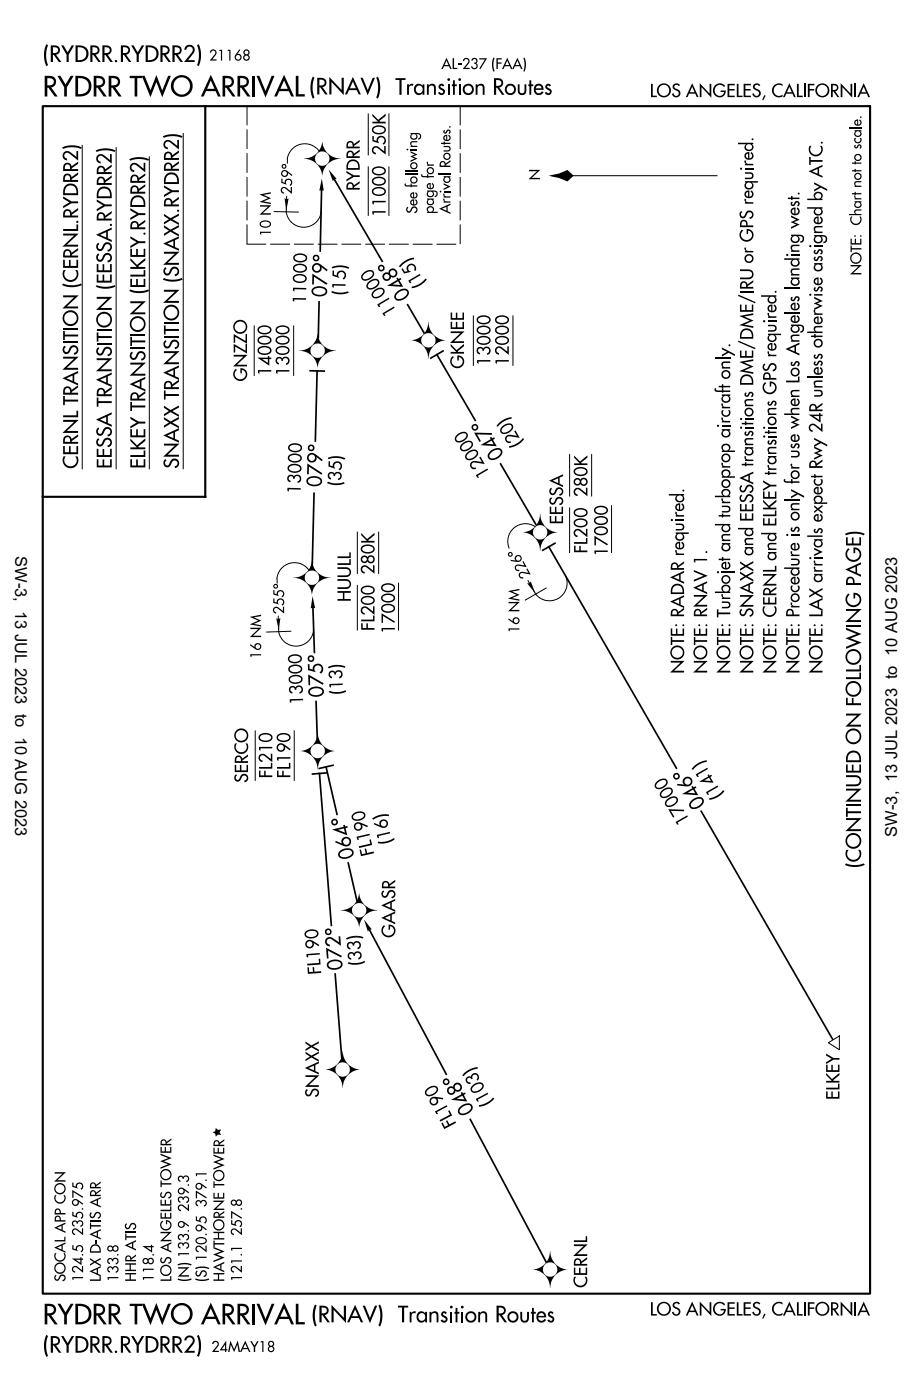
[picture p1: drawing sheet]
<svg xmlns="http://www.w3.org/2000/svg" width="137mm" height="210mm" viewBox="0 0 137 210" stroke-linecap="round" stroke-linejoin="round" font-family="sans-serif">
<g fill="#000">
<path d="M42.6 29.7l.3 .1 .3-.1-.3 1.9zM48.2 26.7l.3 1.8h-.7zM49.2 25.4l1.2 1.4-.6 .3zM41.3 92.5l.4 .2 .3-.2-.3 1.9zM46.8 89.2l.4 1.8-.7 .1zM78.9 87.3h.3l.2-.3 .7 1.8zM54.5 137.6l1.1 1.5-.3 .1-.3 .2z"/>
<path d="M6.9 6.6l.3 .2a3.9 3.9 0 0 0 0 2.9l-.3 .2a3.9 3.9 0 0 1 0-3.3z" fill-rule="evenodd"/>
<path d="M29.5 6.8l.2-.2a3.9 3.9 0 0 1 0 3.3l-.2-.2a3.9 3.9 0 0 0 0-2.9z" fill-rule="evenodd"/>
<path d="M31.6 11.2l-1.5 3.2h.4l.3-.8h1.5l.3 .8h.4zM31.6 12l.5 1.3h-1.1z" fill-rule="evenodd"/>
<path d="M42.5 11.2l-1.5 3.2h.4l.4-.8h1.4l.4 .8h.4zM42.5 12l.6 1.3h-1.1z" fill-rule="evenodd"/>
<path d="M49.3 11.5l1.8 2v-1.9h.4v2.6l-1.9-1.9v1.8h-.3z" fill-rule="evenodd"/>
<path d="M52.8 11.5l-1.2 2.6h.4l.2-.6h1.2l.3 .6h.3zM52.8 12.2l.5 1h-.9z" fill-rule="evenodd"/>
<path d="M56.3 11.6l.3-.1a3.9 3.9 0 0 1 0 3.3l-.3-.2a3.9 3.9 0 0 0 0-3z" fill-rule="evenodd"/>
<path d="M61.4 19.9v.2h.2a.5 .5 0 0 0 0 .7 .5 .5 0 0 0 .7 0 .5 .5 0 0 0 0-.7h.2a.32 .32 0 0 1 .4 .3 .32 .32 0 0 1-.3 .3v.2a.5 .5 0 0 0 .4-.6 .5 .5 0 0 0-.6-.4zM61.6 20.4a.36 .36 0 0 1 .7 0 .36 .36 0 0 1-.7 0z" fill-rule="evenodd"/>
<path d="M66.8 8.6l-.7 1.7h.2l.2-.4h.7l.2 .4h.2zM66.8 9.1l.3 .6h-.6z" fill-rule="evenodd"/>
<path d="M67.7 8.7h.3v1.5h.5v.1h-.8z" fill-rule="evenodd"/>
<path d="M68.6 9.6h.4v.1h-.4z" fill-rule="evenodd"/>
<path d="M69.4 8.8a.51 .51 0 0 1 .7 0 .51 .51 0 0 1 .1 .7l-.6 .7h.7v.1h-1l.7-.8a.33 .33 0 0 0 0-.6 .33 .33 0 0 0-.5 .2h-.2z" fill-rule="evenodd"/>
<path d="M70.7 8.8a.46 .46 0 0 1 .7 0 .46 .46 0 0 1-.1 .7 .5 .5 0 0 1 0 .8 .5 .5 0 0 1-.8-.4h.2a.32 .32 0 0 0 .4 .3 .32 .32 0 0 0 .2-.4 .32 .32 0 0 0-.3-.2v-.2a.28 .28 0 0 0 .3-.3 .28 .28 0 0 0-.2-.3 .28 .28 0 0 0-.4 .3h-.2z" fill-rule="evenodd"/>
<path d="M71.7 8.7h1.2l-1 1.7-.2-.1 .9-1.4h-.9z" fill-rule="evenodd"/>
<path d="M73.9 8.6l.1 .1a2.54 2.54 0 0 0 0 1.9l-.1 .1a2.57 2.57 0 0 1 0-2.1z" fill-rule="evenodd"/>
<path d="M74.3 8.7h.8v.2h-.6v.4h.6v.2h-.6v.8h-.2z" fill-rule="evenodd"/>
<path d="M75.9 8.6l-.8 1.7h.3l.1-.4h.8l.2 .4h.2zM75.9 9.1l.3 .6h-.6z" fill-rule="evenodd"/>
<path d="M77.4 8.6l-.7 1.7h.2l.2-.4h.7l.2 .4h.2zM77.4 9.1l.3 .6h-.5z" fill-rule="evenodd"/>
<path d="M78.3 8.7l.2-.1a2.6 2.6 0 0 1 0 2.1l-.2-.1a2.54 2.54 0 0 0 0-1.9z" fill-rule="evenodd"/>
<path d="M103.6 12.4l-1 2.1h.3l.2-.5h1l.2 .5h.3zM103.6 13l.4 .8h-.8z" fill-rule="evenodd"/>
<path d="M104.7 12.5l1.5 1.5v-1.5h.3v2.1l-1.5-1.6v1.5h-.3z" fill-rule="evenodd"/>
<path d="M118.1 12.4l-.9 2.1h.3l.2-.5h.9l.2 .5h.3zM118.1 13l.4 .8h-.7z" fill-rule="evenodd"/>
<path d="M125.8 12.5l1.5 1.5v-1.5h.3v2.1l-1.5-1.6v1.5h-.3z" fill-rule="evenodd"/>
<path d="M127.1 19h1.8v.2h-1.8z" fill-rule="evenodd"/>
<path d="M129.3 12.4l-1 2.1h.3l.2-.5h.9l.3 .5h.2zM129.3 13l.3 .8h-.7z" fill-rule="evenodd"/>
<path d="M9.3 22.1a3.6 3.6 0 0 1 3 0l-.2 .2a3.5 3.5 0 0 0-2.6 0z" fill-rule="evenodd"/>
<path d="M9.5 35h2.3l-1.8 1.6h1.7v.3h-2.4l1.8-1.6h-1.6z" fill-rule="evenodd"/>
<path d="M14.3 22.5a3.6 3.6 0 0 1 3 0l-.2 .3a3.5 3.5 0 0 0-2.6 0z" fill-rule="evenodd"/>
<path d="M14.4 35.1l2.3 1.1v-.3l-.6-.2v-1.1l.6-.2v-.3zM15 35.1l.9-.4v.8z" fill-rule="evenodd"/>
<path d="M19.3 23.8a3.5 3.5 0 0 1 3 0l-.1 .3a3.5 3.5 0 0 0-2.7 0z" fill-rule="evenodd"/>
<path d="M24.4 20.4a3.5 3.5 0 0 1 3 0l-.2 .2a3.5 3.5 0 0 0-2.7 0z" fill-rule="evenodd"/>
<path d="M24.4 36.5l2.4 1v-.3l-.6-.2v-1.1l.6-.2v-.3zM25 36.5l.9-.4v.8z" fill-rule="evenodd"/>
<path d="M24.5 37.7h2.4l-1.8 1.6h1.7v.3h-2.4l1.8-1.6h-1.7z" fill-rule="evenodd"/>
<path d="M38.9 30.7h1.7l-1.3 1.2h1.2v.2h-1.7l1.3-1.2h-1.2z" fill-rule="evenodd"/>
<path d="M38.8 29.1l1.7-.3v.2l-1.1 .2 1.2 .5-1.1 .5 1 .1v.3l-1.7-.4 1.3-.5z" fill-rule="evenodd"/>
<path d="M45.5 23.7a2.73 2.73 0 0 0 2.7-2.7 2.91 2.91 0 0 0 .9 2 1.1 1.1 0 0 0-1.5-.1 1.1 1.1 0 0 0-.3 1.5l.1 .2a2.93 2.93 0 0 0-1.9-.9z" fill-rule="evenodd"/>
<path d="M49 22.9a3.3 3.3 0 0 0 2 .9 2.7 2.7 0 0 0-2.8 2.7 3.4 3.4 0 0 0-.7-2 1.11 1.11 0 0 0 1.5 0 1.11 1.11 0 0 0 0-1.6z" fill-rule="evenodd"/>
<path d="M60.6 27.5h.2a.18 .18 0 0 0 0 .2 .18 .18 0 0 0 .2 0h.4v-.2h.2v.2h.9v.2h-.9v.1l-.7-.1a.31 .31 0 0 1-.3-.1 .31 .31 0 0 1 0-.3z" fill-rule="evenodd"/>
<path d="M60.6 26h1.9v.2h-1.9z" fill-rule="evenodd"/>
<path d="M60.6 25.5h1.9v.2h-1.9z" fill-rule="evenodd"/>
<path d="M63.1 26.1h.1a.18 .18 0 0 0 .1 .2 .18 .18 0 0 0 .2 .1h.4v-.3h.2v.3h.8v.1h-.8v.1l-.7-.1a.31 .31 0 0 1-.3-.1 .31 .31 0 0 1 0-.3z" fill-rule="evenodd"/>
<path d="M63.9 24.2l.2 .1a.26 .26 0 0 0 0 .3 .26 .26 0 0 0 .3 0h.5v.2h-1v-.2h.2l-.2-.2z" fill-rule="evenodd"/>
<path d="M65.6 25.9h1.8v.2h-1.8z" fill-rule="evenodd"/>
<path d="M79.2 25.4h1.7l-1.3 1.2h1.2v.2h-1.7l1.3-1.2h-1.2z" fill-rule="evenodd"/>
<path d="M82.1 26.3l1.6-.3 1.2-.6 1 .9-1 .9-1.2-.5z" fill-rule="evenodd"/>
<path d="M110.5 21.4v.2h1.2a.6 .6 0 0 0-.2 .8 .6 .6 0 0 0 .9 .2 .55 .55 0 0 0 .4-.5 .55 .55 0 0 0-.3-.5h.2v-.2zM111.7 22a.45 .45 0 0 1 .9 0 .45 .45 0 0 1-.9 0z" fill-rule="evenodd"/>
<path d="M117.4 38.7v.2h1.2a.6 .6 0 0 0-.2 .8 .6 .6 0 0 0 .9 .2 .55 .55 0 0 0 .4-.5 .55 .55 0 0 0-.3-.5h.3v-.2zM118.6 39.3a.45 .45 0 0 1 .9 0 .45 .45 0 0 1-.9 0z" fill-rule="evenodd"/>
<path d="M120.8 31v.2h1.2a.61 .61 0 0 0-.1 .9 .61 .61 0 0 0 .8 .1 .55 .55 0 0 0 .4-.4 .55 .55 0 0 0-.2-.6h.2v-.2zM122 31.6a.45 .45 0 0 1 .9 0 .45 .45 0 0 1-.9 0z" fill-rule="evenodd"/>
<path d="M120.8 29.7v.3h2.3v-.3h-.2a.61 .61 0 0 0 .1-.8 .61 .61 0 0 0-.8-.2 .55 .55 0 0 0-.4 .5 .55 .55 0 0 0 .2 .5zM122 29.3a.45 .45 0 0 1 .9 0 .45 .45 0 0 1-.9 0z" fill-rule="evenodd"/>
<path d="M127.1 32h.9l-.2-.3 .2-.3 .9-.1v.2h-.6a.27 .27 0 0 0-.3 .4 .27 .27 0 0 0 .4 .1h.5v.2h-1.8z" fill-rule="evenodd"/>
<path d="M9.5 42.4a3.5 3.5 0 0 0 2.6 0l.2 .3a3.6 3.6 0 0 1-3 0z" fill-rule="evenodd"/>
<path d="M9.3 56.6l2.4 1.1v-.3l-.6-.3v-1l.6-.3v-.3zM10 56.6l.9-.4v.8z" fill-rule="evenodd"/>
<path d="M9.5 53.4h2.3l-1.8 1.7h1.7v.2h-2.4l1.8-1.6h-1.6z" fill-rule="evenodd"/>
<path d="M9.5 44.2h2.3l-1.8 1.7h1.7v.3h-2.4l1.8-1.7h-1.6z" fill-rule="evenodd"/>
<path d="M14.5 42.7a3.6 3.6 0 0 0 2.6 0l.2 .2a3.5 3.5 0 0 1-3 0z" fill-rule="evenodd"/>
<path d="M14.4 56.8l2.3 1.1v-.3l-.6-.2v-1.1l.6-.2v-.3zM15 56.8l.9-.4v.8z" fill-rule="evenodd"/>
<path d="M14.5 53.6h2.3l-1.8 1.7h1.7v.3h-2.3l1.7-1.7h-1.6z" fill-rule="evenodd"/>
<path d="M14.5 44.4h2.3l-1.8 1.7h1.7v.3h-2.3l1.7-1.7h-1.6z" fill-rule="evenodd"/>
<path d="M19.5 43.3a3.5 3.5 0 0 0 2.7 0l.1 .2a3.6 3.6 0 0 1-3 0z" fill-rule="evenodd"/>
<path d="M19.4 57.5l2.4 1.1v-.3l-.6-.3v-1l.6-.3v-.3zM20 57.5l.9-.4v.8z" fill-rule="evenodd"/>
<path d="M19.5 54.3h2.3l-1.7 1.6h1.7v.3h-2.4l1.7-1.6h-1.6z" fill-rule="evenodd"/>
<path d="M19.5 45.1h2.3l-1.7 1.7h1.7v.2h-2.4l1.7-1.6h-1.6z" fill-rule="evenodd"/>
<path d="M24.5 41.6a3.5 3.5 0 0 0 2.7 0l.2 .2a3.5 3.5 0 0 1-3 0z" fill-rule="evenodd"/>
<path d="M24.4 55.8l2.4 1.1v-.3l-.6-.3v-1l.6-.3v-.3zM25 55.8l1-.4v.8z" fill-rule="evenodd"/>
<path d="M24.5 52.6h2.4l-1.8 1.6h1.7v.3h-2.4l1.8-1.6h-1.7z" fill-rule="evenodd"/>
<path d="M24.5 43.4h2.4l-1.8 1.6h1.7v.3h-2.4l1.8-1.6h-1.7z" fill-rule="evenodd"/>
<path d="M35 53.1h2.1l-1.6 1.5h1.5v.2h-2.1l1.5-1.4h-1.4z" fill-rule="evenodd"/>
<path d="M38.5 53.5l1.8 1.2v-1h.3v-.2h-.3v-.2h-.2v.2zM39.3 53.7h.8v.6z" fill-rule="evenodd"/>
<path d="M44.8 52.5a2.73 2.73 0 0 0 2.7-2.8 2.91 2.91 0 0 0 .9 2 1.11 1.11 0 0 0-1.6 0 1.11 1.11 0 0 0 0 1.6h-.1a2.93 2.93 0 0 0-1.9-.8z" fill-rule="evenodd"/>
<path d="M46.8 53.2a1.11 1.11 0 0 0 1.5 0 1.11 1.11 0 0 0 .1-1.5 3.2 3.2 0 0 0 1.9 .8 2.71 2.71 0 0 0-2.8 2.7 3.4 3.4 0 0 0-.7-2z" fill-rule="evenodd"/>
<path d="M49.7 43.5a3.1 3.1 0 0 0 2.4 .1l.1 .2a3.2 3.2 0 0 1-2.6-.1z" fill-rule="evenodd"/>
<path d="M49.6 40a3.2 3.2 0 0 1 2.7 0l-.2 .2a3.1 3.1 0 0 0-2.3 0z" fill-rule="evenodd"/>
<path d="M49.7 42.5l2 .1v.2l-1.7-.1-.1 .4-.2-.2z" fill-rule="evenodd"/>
<path d="M49.8 40.5h.2v.6l.4 .1a.71 .71 0 0 1 1.1-.6 .71 .71 0 0 1-.1 1.2l-.1-.2a.5 .5 0 0 0 .2-.7 .5 .5 0 0 0-.8-.1 .5 .5 0 0 0 .1 .8l-1-.3z" fill-rule="evenodd"/>
<path d="M61.4 50.9a2.87 2.87 0 0 0 1.9-.8 1.11 1.11 0 0 0 0 1.5 1.11 1.11 0 0 0 1.4 .2l.3-.1a2.93 2.93 0 0 0-.9 2 2.73 2.73 0 0 0-2.7-2.8z" fill-rule="evenodd"/>
<path d="M64.1 48.2h.1a2.7 2.7 0 0 0 2.7 2.7 3.4 3.4 0 0 0-2 .8 1.12 1.12 0 0 0 0-1.6 1.12 1.12 0 0 0-1.6 0 2.71 2.71 0 0 0 .8-1.9z" fill-rule="evenodd"/>
<path d="M67.5 49.6h2l-1.6 1.5h1.5v.2h-2l1.5-1.4h-1.4z" fill-rule="evenodd"/>
<path d="M107 58.1h.2a.22 .22 0 0 0 0 .3 .22 .22 0 0 0 .3 0h.5v-.3h.3v.3h1v.3h-1v.1h-.3v-.1h-.6a.37 .37 0 0 1-.4-.2 .37 .37 0 0 1 0-.4z" fill-rule="evenodd"/>
<path d="M110.5 51l2.6 1.1-.1 .2-2.5-1.1z" fill-rule="evenodd"/>
<path d="M110.5 44.1l2.6 1.1-.1 .2-2.5-1.1z" fill-rule="evenodd"/>
<path d="M110.6 54.2l2.1-.4v.2l-1.3 .3 1.4 .6-1.4 .6 1.3 .2v.3l-2.1-.4 1.6-.7z" fill-rule="evenodd"/>
<path d="M110.6 47.3l2.1-.4v.2l-1.3 .3 1.4 .6-1.4 .6 1.3 .2v.3l-2.1-.4 1.6-.7z" fill-rule="evenodd"/>
<path d="M113.9 44.2v.2h1.2a.6 .6 0 0 0-.1 .8 .6 .6 0 0 0 .8 .2 .55 .55 0 0 0 .4-.4 .55 .55 0 0 0-.2-.6h.2v-.2zM115.1 44.8a.45 .45 0 0 1 .9 0 .45 .45 0 0 1-.9 0z" fill-rule="evenodd"/>
<path d="M120.8 49.6h1.2a.46 .46 0 0 1-.2-.5 .46 .46 0 0 1 .5-.3h.8v.2h-.7a.34 .34 0 0 0-.4 .4 .34 .34 0 0 0 .5 .2h.6v.3h-2.3z" fill-rule="evenodd"/>
<path d="M9.5 62.8h2.3l-1.8 1.7h1.7v.3h-2.4l1.8-1.7h-1.6z" fill-rule="evenodd"/>
<path d="M14.4 62.8l2.3 1.1v-.3l-.6-.3v-1l.6-.3v-.3zM15 62.8l.9-.4v.8z" fill-rule="evenodd"/>
<path d="M24.4 65.2l2.4 1.1v-.3l-.6-.3v-1l.6-.3v-.3zM25 65.2l1-.4v.8z" fill-rule="evenodd"/>
<path d="M24.5 66.4h2.4l-1.8 1.7h1.7v.3h-2.4l1.8-1.7h-1.7z" fill-rule="evenodd"/>
<path d="M49.1 72.1a3.2 3.2 0 0 0 2.4 .1l.1 .2a3.2 3.2 0 0 1-2.7-.1z" fill-rule="evenodd"/>
<path d="M49.1 68.5a3.2 3.2 0 0 1 2.6 .1l-.2 .2a3.1 3.1 0 0 0-2.3-.1z" fill-rule="evenodd"/>
<path d="M49.2 69h.2v.7l.4 .1a.71 .71 0 0 1 1.1-.7 .71 .71 0 0 1-.1 1.3l-.1-.2a.5 .5 0 0 0 .2-.7 .5 .5 0 0 0-.8-.1 .5 .5 0 0 0 .1 .8l-1-.4z" fill-rule="evenodd"/>
<path d="M49.2 70.8l.1-.1a.58 .58 0 0 1 .8 .2 .62 .62 0 0 1 1 0 .62 .62 0 0 1-.5 1v-.3a.39 .39 0 0 0 .3-.4 .39 .39 0 0 0-.4-.4 .39 .39 0 0 0-.3 .5h-.3a.34 .34 0 0 0-.2-.4 .34 .34 0 0 0-.4 .2 .34 .34 0 0 0 .2 .4v.3a.59 .59 0 0 1-.3-1z" fill-rule="evenodd"/>
<path d="M82.2 71.9l2.1 1v-.3l-.5-.2v-.9l.5-.2v-.3zM82.7 71.9l.8-.3v.7z" fill-rule="evenodd"/>
<path d="M100.1 73.9v.3h1.2a.6 .6 0 0 0-.1 .8 .6 .6 0 0 0 .8 .2 .55 .55 0 0 0 .4-.5 .55 .55 0 0 0-.2-.5h.2v-.3zM101.3 74.6a.45 .45 0 0 1 .9 0 .45 .45 0 0 1-.9 0z" fill-rule="evenodd"/>
<path d="M107 78.4v.2h1.2a.6 .6 0 0 0-.1 .9 .6 .6 0 0 0 .8 .1 .55 .55 0 0 0 .4-.4 .55 .55 0 0 0-.2-.6h.2v-.2zM108.2 79a.45 .45 0 0 1 .9 0 .45 .45 0 0 1-.9 0z" fill-rule="evenodd"/>
<path d="M107 74.2v.2h2.3v-.2h-.2a.61 .61 0 0 0 .1-.8 .61 .61 0 0 0-.8-.2 .55 .55 0 0 0-.4 .4 .55 .55 0 0 0 .2 .6zM108.2 73.8a.45 .45 0 0 1 .9 0 .45 .45 0 0 1-.9 0z" fill-rule="evenodd"/>
<path d="M110.5 79v.2h1.2a.6 .6 0 0 0-.2 .9 .6 .6 0 0 0 .9 .1 .55 .55 0 0 0 .4-.4 .55 .55 0 0 0-.3-.6h.3v-.2zM111.7 79.6a.45 .45 0 0 1 .9 0 .45 .45 0 0 1-.9 0z" fill-rule="evenodd"/>
<path d="M113.9 79.8v.2h1.2a.6 .6 0 0 0-.1 .8 .6 .6 0 0 0 .8 .2 .55 .55 0 0 0 .4-.5 .55 .55 0 0 0-.2-.5h.2v-.2zM115.1 80.4a.45 .45 0 0 1 .9 0 .45 .45 0 0 1-.9 0z" fill-rule="evenodd"/>
<path d="M117.4 61.9h1.1a.46 .46 0 0 1-.2-.6 .46 .46 0 0 1 .6-.3h.8v.3h-.8a.34 .34 0 0 0-.3 .4 .34 .34 0 0 0 .5 .2h.6v.2h-2.3z" fill-rule="evenodd"/>
<path d="M117.4 71.7h.2a.22 .22 0 0 0 0 .3 .22 .22 0 0 0 .3 0h.5v-.3h.2v.3h1.1v.3h-1.1v.1h-.2v-.1h-.6a.36 .36 0 0 1-.4-.2 .36 .36 0 0 1 0-.4z" fill-rule="evenodd"/>
<path d="M37.5 94h1.7l-1.3 1.2h1.2v.2h-1.7l1.3-1.2h-1.2z" fill-rule="evenodd"/>
<path d="M37.4 92.3l1.7-.3v.2l-1.1 .2 1.1 .5-1.1 .5 1.1 .2v.2l-1.7-.3 1.3-.6z" fill-rule="evenodd"/>
<path d="M40.9 87.7a.37 .37 0 0 0 .7 0 .37 .37 0 0 0-.7 0zM41.1 87.7a.2 .2 0 0 1 .4 0 .2 .2 0 0 1-.4 0z" fill-rule="evenodd"/>
<path d="M43.9 86.4a2.73 2.73 0 0 0 2.8-2.7 2.87 2.87 0 0 0 .8 2 1.11 1.11 0 0 0-1.5-.1 1.11 1.11 0 0 0-.2 1.5l.1 .2a2.91 2.91 0 0 0-2-.9z" fill-rule="evenodd"/>
<path d="M47.5 85.7a3.2 3.2 0 0 0 1.9 .8 2.71 2.71 0 0 0-2.7 2.7 3.5 3.5 0 0 0-.8-2 1.11 1.11 0 0 0 1.6 0 1.11 1.11 0 0 0 0-1.5z" fill-rule="evenodd"/>
<path d="M76.1 90.1h1.7l-1.3 1.2h1.2v.2h-1.7l1.3-1.2h-1.2z" fill-rule="evenodd"/>
<path d="M76 88.5l1.7-.4v.2l-1.1 .2 1.2 .5-1.1 .5 1 .2v.2l-1.7-.3 1.3-.6z" fill-rule="evenodd"/>
<path d="M78.1 79.7a2.91 2.91 0 0 0 2-.8 1.11 1.11 0 0 0 0 1.5 1.11 1.11 0 0 0 1.6 0v.1a2.94 2.94 0 0 0-.9 1.9 2.73 2.73 0 0 0-2.7-2.7z" fill-rule="evenodd"/>
<path d="M80.8 76.9h.1a2.71 2.71 0 0 0 2.7 2.8 3.4 3.4 0 0 0-2 .7 1.12 1.12 0 0 0 0-1.5 1.12 1.12 0 0 0-1.6 0 2.74 2.74 0 0 0 .8-2z" fill-rule="evenodd"/>
<path d="M103.7 88l2.1 .9v-.2l-.5-.3v-.9l.5-.2v-.3zM104.3 88l.8-.4v.7z" fill-rule="evenodd"/>
<path d="M103.8 89.1h2.1l-1.6 1.4h1.5v.3h-2l1.5-1.5h-1.5z" fill-rule="evenodd"/>
<path d="M107 88.5v.3h2.3v-.3h-.2a.61 .61 0 0 0 .1-.8 .61 .61 0 0 0-.8-.2 .55 .55 0 0 0-.4 .5 .55 .55 0 0 0 .2 .5zM108.2 88.1a.45 .45 0 0 1 .9 0 .45 .45 0 0 1-.9 0z" fill-rule="evenodd"/>
<path d="M117.4 84.9v.3h1.2a.6 .6 0 0 0-.2 .8 .6 .6 0 0 0 .9 .2 .55 .55 0 0 0 .4-.5 .55 .55 0 0 0-.2-.5h.2v-.3zM118.6 85.5a.45 .45 0 0 1 .9 0 .45 .45 0 0 1-.9 0z" fill-rule="evenodd"/>
<path d="M126.5 79.9a3.6 3.6 0 0 1 2.9 0l-.1 .2a3.5 3.5 0 0 0-2.7 0z" fill-rule="evenodd"/>
<path d="M126.5 85.2l2.4 1.1v-.3l-.6-.2v-1.1l.6-.2v-.3zM127.1 85.2l.9-.4v.9z" fill-rule="evenodd"/>
<path d="M126.6 91.2h2.4l-1.8 1.6h1.7v.3h-2.4l1.8-1.7h-1.7z" fill-rule="evenodd"/>
<path d="M44.8 112.4a2.87 2.87 0 0 0 2-.8 1.11 1.11 0 0 0 0 1.6 1.11 1.11 0 0 0 1.6 0 2.94 2.94 0 0 0-.9 2 2.74 2.74 0 0 0-2.7-2.8z" fill-rule="evenodd"/>
<path d="M47.5 109.7h.1a2.7 2.7 0 0 0 2.7 2.7 3.5 3.5 0 0 0-2 .8 1.08 1.08 0 0 0 0-1.5 1.08 1.08 0 0 0-1.5-.1h-.1a2.75 2.75 0 0 0 .8-1.9z" fill-rule="evenodd"/>
<path d="M49.1 99.9a3.2 3.2 0 0 1 2.6-.1l-.1 .2a3.2 3.2 0 0 0-2.4 0z" fill-rule="evenodd"/>
<path d="M49.3 100.6l.2-.2a.57 .57 0 0 1 .7 .2 .62 .62 0 0 1 1 0 .62 .62 0 0 1-.4 .9v-.2a.39 .39 0 0 0 .3-.5 .39 .39 0 0 0-.5-.3 .39 .39 0 0 0-.3 .5h-.2a.34 .34 0 0 0-.3-.4 .34 .34 0 0 0-.4 .3 .34 .34 0 0 0 .3 .4v.2a.59 .59 0 0 1-.4-.9z" fill-rule="evenodd"/>
<path d="M103.9 98.9h2l-1.6 1.5h1.5v.3h-2l1.5-1.5h-1.4z" fill-rule="evenodd"/>
<path d="M126.6 118h2.4l-1.8 1.7h1.7v.3h-2.4l1.8-1.7h-1.7z" fill-rule="evenodd"/>
<path d="M126.6 106.8h2.4l-1.8 1.7h1.7v.3h-2.4l1.8-1.7h-1.7z" fill-rule="evenodd"/>
<path d="M51 136.2a2.73 2.73 0 0 0 2.8-2.7 2.91 2.91 0 0 0 .8 2 1.13 1.13 0 0 0-1.9 .5v.5l.3 .5-.1 .1a2.91 2.91 0 0 0-1.9-.9z" fill-rule="evenodd"/>
<path d="M54.6 135.4a3.2 3.2 0 0 0 1.9 .9 2.7 2.7 0 0 0-2.7 2.7 3.4 3.4 0 0 0-.8-2 1.11 1.11 0 0 0 1.5 0 1.11 1.11 0 0 0 .1-1.6z" fill-rule="evenodd"/>
<path d="M57.1 137.4l2.1 .9v-.2l-.6-.3v-.9l.6-.2v-.3zM57.6 137.4l.8-.4v.7z" fill-rule="evenodd"/>
<path d="M57.1 135.5l2.1 1v-.3l-.6-.2v-.9l.6-.3v-.2zM57.6 135.5l.8-.3v.7z" fill-rule="evenodd"/>
<path d="M126.6 129.2a3.5 3.5 0 0 0 2.7 0l.1 .2a3.6 3.6 0 0 1-2.9 0z" fill-rule="evenodd"/>
<path d="M126.6 122.5h2.4l-1.8 1.6h1.7v.3h-2.4l1.8-1.7h-1.7z" fill-rule="evenodd"/>
<path d="M45.6 159.9l2.1 .9v-.3l-.5-.2v-.9l.5-.2v-.3zM46.2 159.9l.8-.4v.7z" fill-rule="evenodd"/>
<path d="M8.2 175.5h1.7l-1.3 1.2h1.2v.2h-1.7l1.3-1.2h-1.2z" fill-rule="evenodd"/>
<path d="M10.8 177h.2v.5l.3 .1a.58 .58 0 0 1 .9-.5 .58 .58 0 0 1 0 1l-.1-.2a.4 .4 0 0 0 .1-.6 .4 .4 0 0 0-.6 0 .4 .4 0 0 0 .1 .6l-.9-.2z" fill-rule="evenodd"/>
<path d="M13.6 177.1l-.1 .3v.5h1.6v-.2h-.7l.7-.6v-.3l-.7 .6a.46 .46 0 0 0-.8-.3zM13.7 177.2a.33 .33 0 0 1 .4 0 .33 .33 0 0 1 .1 .5h-.6z" fill-rule="evenodd"/>
<path d="M13.4 180l1.7 .7v-.2l-.4-.2v-.7l.4-.2v-.2zM13.8 180l.7-.3v.5z" fill-rule="evenodd"/>
<path d="M24.2 170.6l-.2 .3v.5h1.6v-.2h-.6l.6-.6v-.2l-.7 .5a.46 .46 0 0 0-.7-.3zM24.3 170.8a.33 .33 0 0 1 .4 0 .33 .33 0 0 1 .1 .4h-.6z" fill-rule="evenodd"/>
<path d="M26.7 176.1l.5-.1a.3 .3 0 0 0 .5-.1 .5 .5 0 0 1 .6 .5 .5 .5 0 0 1-.4 .5v-.2a.32 .32 0 0 0 .2-.3 .32 .32 0 0 0-.3-.3 .32 .32 0 0 0-.3 .4h-.2a.28 .28 0 0 0-.2-.3 .28 .28 0 0 0-.3 .2 .28 .28 0 0 0 .2 .3v.2a.48 .48 0 0 1-.3-.8z" fill-rule="evenodd"/>
<path d="M29.3 175.6h1.6v.2h-1.4v.3l-.2-.1z" fill-rule="evenodd"/>
<path d="M32.3 168.8l.3 .3h.5l-.2 .4 .2 .4-.5-.1-.3 .3-.1-.4-.4-.2 .4-.2z" fill-rule="evenodd"/>
<path d="M32.1 170.8l-.1 .3-.1 .4h1.7v-.2h-.7l.7-.5v-.3l-.7 .5a.45 .45 0 0 0-.8-.2zM32.2 170.9a.33 .33 0 0 1 .4 0 .33 .33 0 0 1 .1 .4h-.6z" fill-rule="evenodd"/>
<path d="M45.7 160.9h2.1l-1.6 1.5h1.5v.3h-2.1l1.6-1.5h-1.5z" fill-rule="evenodd"/>
<path d="M48.5 160.1a2.91 2.91 0 0 0 2-.8 1.11 1.11 0 0 0 0 1.5 1.11 1.11 0 0 0 1.6 0v.1a2.91 2.91 0 0 0-.8 1.9 2.73 2.73 0 0 0-2.8-2.7z" fill-rule="evenodd"/>
<path d="M51.3 157.3a2.7 2.7 0 0 0 2.7 2.8 3.4 3.4 0 0 0-2 .7 1.08 1.08 0 0 0 .1-1.5 1.08 1.08 0 0 0-1.6 0 2.73 2.73 0 0 0 .8-2z" fill-rule="evenodd"/>
<path d="M6.9 199.8l.3 .2a3.9 3.9 0 0 0 0 2.9l-.3 .2a4 4 0 0 1 0-3.3z" fill-rule="evenodd"/>
<path d="M8.1 186.7l1.7 .8v-.2l-.4-.2v-.7l.4-.2v-.2zM8.5 186.7l.7-.2v.5z" fill-rule="evenodd"/>
<path d="M8.1 183.8l1.7 .7v-.2l-.4-.2v-.7l.4-.2v-.2zM8.5 183.8l.7-.3v.6z" fill-rule="evenodd"/>
<path d="M10.7 188.4l1.5 1v-.8h.2v-.2h-.2v-.2h-.2v.2zM11.3 188.6h.7v.4z" fill-rule="evenodd"/>
<path d="M13.4 190.3l1.7 .8v-.3l-.4-.1v-.8l.4-.2v-.2zM13.8 190.3l.7-.3v.6z" fill-rule="evenodd"/>
<path d="M13.4 184.7l1.7 .8v-.2l-.4-.2v-.7l.4-.2v-.2zM13.8 184.7l.7-.2v.5z" fill-rule="evenodd"/>
<path d="M16.2 186.5a.46 .46 0 0 0 0 .7 .46 .46 0 0 0 .7-.1 .47 .47 0 0 0 .7 .1 .47 .47 0 0 0 0-.7 .47 .47 0 0 0-.7 .1l-.3-.2zM16.2 186.9a.3 .3 0 0 1 .6 0 .3 .3 0 0 1-.6 0zM17 186.9a.31 .31 0 0 1 .6 0 .31 .31 0 0 1-.6 0z" fill-rule="evenodd"/>
<path d="M18.8 183.2l.1-.1 .1 .2a.27 .27 0 0 0-.1 .3 .27 .27 0 0 0 .3 .2 .27 .27 0 0 0 .2-.4 .52 .52 0 0 1 .9-.2 .52 .52 0 0 1-.4 .9v-.2a.32 .32 0 0 0 .3-.4 .32 .32 0 0 0-.3-.3 .32 .32 0 0 0-.3 .3 .46 .46 0 0 1-.7 .5 .46 .46 0 0 1-.1-.8z" fill-rule="evenodd"/>
<path d="M18.7 186.4l1.7 .8v-.2l-.5-.2v-.8l.5-.2v-.2zM19.1 186.4l.7-.3v.6z" fill-rule="evenodd"/>
<path d="M21.3 186.5l1.5 1v-.8h.2v-.2h-.2v-.2h-.2v.2zM21.9 186.7h.7v.4z" fill-rule="evenodd"/>
<path d="M23.9 186.7l1.7 .8v-.2l-.4-.2v-.8l.4-.1v-.3zM24.4 186.7l.6-.3v.6z" fill-rule="evenodd"/>
<path d="M24 184.4h1.7l-1.3 1.2h1.2v.2h-1.7l1.3-1.2h-1.2z" fill-rule="evenodd"/>
<path d="M26.7 191.4a2.59 2.59 0 0 0 1.9 0l.1 .1a2.56 2.56 0 0 1-2.1 0z" fill-rule="evenodd"/>
<path d="M26.5 189.3a2.57 2.57 0 0 1 2.2 0l-.1 .1a2.55 2.55 0 0 0-1.9 0z" fill-rule="evenodd"/>
<path d="M26.7 189.7h1.7l-1.3 1.2h1.2v.2h-1.7l1.2-1.2h-1.1z" fill-rule="evenodd"/>
<path d="M29.3 191.4a2.58 2.58 0 0 0 1.9 0l.1 .1a2.57 2.57 0 0 1-2.1 0z" fill-rule="evenodd"/>
<path d="M29.2 189.8a2.57 2.57 0 0 1 2.1 0l-.1 .2a2.54 2.54 0 0 0-1.9 0z" fill-rule="evenodd"/>
<path d="M29.5 200l.2-.2a4 4 0 0 1 0 3.3l-.2-.2a3.9 3.9 0 0 0 0-2.9z" fill-rule="evenodd"/>
<path d="M31.6 195l-1.5 3.2h.4l.3-.8h1.5l.3 .8h.4zM31.6 195.8l.5 1.3h-1.1z" fill-rule="evenodd"/>
<path d="M31.9 189.7l1.7 .7v-.2l-.4-.2v-.7l.4-.2v-.2zM32.3 189.7l.7-.3v.5z" fill-rule="evenodd"/>
<path d="M31.9 179.7h1.7l-1.3 1.2h1.3v.2h-1.7l1.2-1.2h-1.2z" fill-rule="evenodd"/>
<path d="M34.7 179.7a.47 .47 0 0 0 0 .7 .47 .47 0 0 0 .7-.1 .47 .47 0 0 0 .7 .1 .47 .47 0 0 0 0-.7 .47 .47 0 0 0-.7 .1l-.3-.3zM34.7 180a.3 .3 0 0 1 .6 0 .3 .3 0 0 1-.6 0zM35.5 180a.31 .31 0 0 1 .6 0 .31 .31 0 0 1-.6 0z" fill-rule="evenodd"/>
<path d="M42.5 195l-1.5 3.2h.4l.4-.8h1.4l.4 .8h.4zM42.5 195.8l.6 1.3h-1.1z" fill-rule="evenodd"/>
<path d="M56.6 195.4l.3-.1a3.9 3.9 0 0 1 0 3.3l-.3-.2a3.9 3.9 0 0 0 0-3z" fill-rule="evenodd"/>
<path d="M79.6 190a2.91 2.91 0 0 0 2-.8 1.11 1.11 0 0 0 0 1.6 1.11 1.11 0 0 0 1.5 0h.1a2.91 2.91 0 0 0-.9 2 2.73 2.73 0 0 0-2.7-2.8z" fill-rule="evenodd"/>
<path d="M82.3 187.3h.1a2.7 2.7 0 0 0 2.7 2.7 3.4 3.4 0 0 0-2 .8 1.08 1.08 0 0 0 0-1.5 1.08 1.08 0 0 0-1.5-.1h-.1a2.73 2.73 0 0 0 .8-1.9z" fill-rule="evenodd"/>
<path d="M85.9 186.3h2.1l-1.6 1.4h1.5v.3h-2.1l1.5-1.5h-1.4z" fill-rule="evenodd"/>
<path d="M103.6 194.8l-1 2.1h.3l.2-.5h1l.2 .5h.3zM103.6 195.4l.4 .8h-.8z" fill-rule="evenodd"/>
<path d="M104.7 194.8l1.5 1.6v-1.5h.3v2.1l-1.5-1.6v1.5h-.3z" fill-rule="evenodd"/>
<path d="M118.1 194.8l-.9 2.1h.3l.2-.5h.9l.2 .5h.3zM118.1 195.4l.4 .8h-.7z" fill-rule="evenodd"/>
<path d="M125.8 194.8l1.5 1.6v-1.5h.3v2.1l-1.5-1.6v1.5h-.3z" fill-rule="evenodd"/>
<path d="M129.3 194.8l-1 2.1h.3l.2-.5h.9l.3 .5h.2zM129.3 195.4l.3 .8h-.7z" fill-rule="evenodd"/>
<path d="M33.9 200.7l-1 1.4h.8v.3h.2v-.3h.1v-.2h-.1zM33.7 201.3v.6h-.5z" fill-rule="evenodd"/>
<path d="M34.5 200.7l.5 1.2 .6-1.2 .3 1.7h-.2l-.2-1.1-.5 1.1-.5-1.1-.1 1.1h-.3z" fill-rule="evenodd"/>
<path d="M36.7 200.7l-.8 1.7h.2l.2-.5h.8l.2 .5h.2zM36.7 201.1l.3 .7h-.6z" fill-rule="evenodd"/>
</g>
<g fill="none" stroke="#000" stroke-width=".15">
<path d="M27.4 20v50.2M55.1 17.1v6.1M58.2 17.1v6.2M12.3 21.8v48.4M17.4 22.1v48.1M22.3 23.5v46.7M41 31.7h3.7M42.9 29.4l-.1 2.3M47.7 22.6a2.65 2.65 0 0 0-2.7-1 2.65 2.65 0 0 0-2 2.1M48.1 31.2a2.64 2.64 0 0 1-2.4 2.8 2.64 2.64 0 0 1-2.9-2.3M55.1 25v7.2M58.2 25v7.2"/>
<path d="M82.7 26.3h24.6M38 48.8v7.4M44 48.8v7.4M70.9 47.3v7.4M76.8 47.3v7.4M53.5 79.6v6.2M56.7 79.6v6.2M80.1 78.8a2.65 2.65 0 0 0-3.1 .2 2.65 2.65 0 0 0-.8 3M85.3 68v6.2M85.3 76v6.7M88.6 68v6.2M91.5 75.7v7"/>
<path d="M41.5 86.7v.6M41.6 92.2l.1 2.3M43.5 94.5l-3.6 .1M46.2 85.2a2.65 2.65 0 0 0-2.9-.9 2.65 2.65 0 0 0-1.9 2.3M46.9 94.4a2.65 2.65 0 0 1-2.5 2.3 2.65 2.65 0 0 1-2.7-2.2M53.5 87.6v6.7M59.6 87.3v7M79 86.9l1.2 2M81.7 88l-3.1 1.8M84.7 86.3a2.65 2.65 0 0 1-1.2 3.3 2.65 2.65 0 0 1-3.4-.7M38.2 109.4v7.4M44 109.4v7.4"/>
<path d="M124 156.1l1.6-1v2z"/>
</g>
<path d="M107 53.6h2.3M117.4 46.8h2.3M117.4 43.2h2.3M120.8 56.5h2.3M117.4 74.8h2.3M120.8 80.3h2.3" fill="none" stroke="#000" stroke-width=".22"/>
<g fill="none" stroke="#000" stroke-width=".25">
<path d="M48.1 28.3l-.2 9.3M50 26.7l7.2 12.4M46.4 55.5h2.1M47.5 55.5l-.3 10.5M47.8 45.2l-.2 5.4M61 45.6l2.5 4.2M65.4 53.1l5.7 9.8M66.3 52.5l-1.8 1.1M47 73.8l-.3 11M74.9 69.4l5.3 9.1M46.8 90.8l.3 6.9M82.1 81.8l19.1 33.2"/>
<path d="M83.1 81.3l-1.9 1.1M47.3 105l.2 5.5M47.8 115.8l1.8 22.7M48.8 114.8l1.6 7.1M48.9 115.7l-2.1 .2M49.8 114.5l-2 .5M52.1 129.2l1.3 5.6M55.2 139.1l11.6 21.7M105 121.4l19.6 34.1M50.2 145.8l1 12.8M70.4 167.6l11.3 21.3"/>
</g>
<path d="M37 15.9v20.6M68.9 15.9v20.7M37 36.5l31.9 .1" fill="none" stroke="#000" stroke-width=".15" stroke-dasharray="2.8 .8"/>
<path d="M6.4 15.9h123.8v177.7h-123.8zM30.7 15.9v58.5h-24.3" fill="none" stroke="#000" stroke-width=".32"/>
<g fill="#fff">
<path d="M1.8 83.2h2.7z" fill-rule="evenodd"/>
<path d="M1.8 83.2h2.7v42h-2.7z" fill-rule="evenodd"/>
<path d="M132.1 125.2h2.7z" fill-rule="evenodd"/>
<path d="M132.3 83.2h2.5v42h-2.5z" fill-rule="evenodd"/>
</g>
<g font-size="3.1">
<text x="6.4" y="14.4">RYDRR TWO ARRIVAL</text>
<text x="6.4" y="198.2">RYDRR TWO ARRIVAL</text>
</g>
<g font-size="2.5">
<text x="6.4" y="9.3">(RYDRR.RYDRR2)</text>
<text x="46.3" y="14.1">(RNAV) Transition Routes</text>
<text x="2.3" y="83.2" transform="rotate(90 2.3 83.2)">SW-3, 13 JUL 2023 to 10 AUG 2023</text>
<text x="134.3" y="125.2" transform="rotate(-90 134.3 125.2)">SW-3, 13 JUL 2023 to 10 AUG 2023</text>
<text x="46.6" y="197.9">(RNAV) Transition Routes</text>
<text x="6.4" y="202.5">(RYDRR.RYDRR2)</text>
</g>
<g font-size="2.3">
<text x="49" y="41" transform="rotate(-89 49 41)">9 °</text>
<text x="59.8" y="41.3" transform="rotate(-120 59.8 41.3)">8 °</text>
<text x="48.9" y="44.5" transform="rotate(-89 48.9 44.5)">0</text>
<text x="49" y="42.8" transform="rotate(-89 49 42.8)">7</text>
<text x="60.6" y="42.8" transform="rotate(-120 60.6 42.8)">4</text>
<text x="61.5" y="44.3" transform="rotate(-120 61.5 44.3)">0</text>
<text x="73.8" y="65.1" transform="rotate(-120 73.8 65.1)">7 °</text>
<text x="11.7" y="70.2" transform="rotate(-90 11.7 70.2)">CERNL TRANSITION (CERNL.RYDRR2)</text>
<text x="16.7" y="70.2" transform="rotate(-90 16.7 70.2)">EESSA TRANSITION (EESSA.RYDRR2)</text>
<text x="21.8" y="70.2" transform="rotate(-90 21.8 70.2)">ELKEY TRANSITION (ELKEY.RYDRR2)</text>
<text x="26.8" y="70.2" transform="rotate(-90 26.8 70.2)">SNAXX TRANSITION (SNAXX.RYDRR2)</text>
<text x="48.2" y="71.2" transform="rotate(-88 48.2 71.2)">7</text>
<text x="48.2" y="69.5" transform="rotate(-88 48.2 69.5)">9 °</text>
<text x="74.6" y="66.6" transform="rotate(-120 74.6 66.6)">4</text>
<text x="75.5" y="68.1" transform="rotate(-120 75.5 68.1)">0</text>
<text x="48.2" y="72.9" transform="rotate(-88 48.2 72.9)">0</text>
<text x="48.4" y="100.9" transform="rotate(-92 48.4 100.9)">5 °</text>
<text x="48.4" y="102.6" transform="rotate(-92 48.4 102.6)">7</text>
<text x="48.5" y="104.3" transform="rotate(-92 48.5 104.3)">0</text>
<text x="103.9" y="117.4" transform="rotate(-120 103.9 117.4)">6 °</text>
<text x="104.8" y="118.9" transform="rotate(-120 104.8 118.9)">4</text>
<text x="52.3" y="125" transform="rotate(-103 52.3 125)">4 °</text>
<text x="105.7" y="120.4" transform="rotate(-120 105.7 120.4)">0</text>
<text x="52.7" y="126.6" transform="rotate(-103 52.7 126.6)">6</text>
<text x="53.1" y="128.3" transform="rotate(-103 53.1 128.3)">0</text>
<text x="128.9" y="129.9" transform="rotate(-90 128.9 129.9)">(CONTINUED ON FOLLOWING PAGE)</text>
<text x="51" y="141.7" transform="rotate(-94 51 141.7)">2 °</text>
<text x="51.2" y="143.4" transform="rotate(-94 51.2 143.4)">7</text>
<text x="51.3" y="145.2" transform="rotate(-94 51.3 145.2)">0</text>
<text x="69.4" y="163.2" transform="rotate(-118 69.4 163.2)">8 °</text>
<text x="70.2" y="164.7" transform="rotate(-118 70.2 164.7)">4</text>
<text x="71.1" y="166.2" transform="rotate(-118 71.1 166.2)">0</text>
</g>
<g font-size="2">
<text x="97.3" y="14.5">LOS ANGELES, CALIFORNIA</text>
<text x="57.7" y="23.4" transform="rotate(-90 57.7 23.4)">250K</text>
<text x="53.8" y="28.6" transform="rotate(-90 53.8 28.6)">RYDRR</text>
<text x="57.7" y="32.5" transform="rotate(-90 57.7 32.5)">11000</text>
<text x="45.9" y="40.9" transform="rotate(-89 45.9 40.9)">0</text>
<text x="45.9" y="39.4" transform="rotate(-89 45.9 39.4)">0</text>
<text x="56.3" y="41.4" transform="rotate(-120 56.3 41.4)">0</text>
<text x="62.5" y="40.4" transform="rotate(-120 62.5 40.4)">5 )</text>
<text x="45.8" y="45.5" transform="rotate(-89 45.8 45.5)">1</text>
<text x="45.8" y="44" transform="rotate(-89 45.8 44)">1</text>
<text x="45.9" y="42.5" transform="rotate(-89 45.9 42.5)">0</text>
<text x="57.1" y="42.7" transform="rotate(-120 57.1 42.7)">0</text>
<text x="57.8" y="44" transform="rotate(-120 57.8 44)">0</text>
<text x="58.6" y="45.3" transform="rotate(-120 58.6 45.3)">1</text>
<text x="59.4" y="46.6" transform="rotate(-120 59.4 46.6)">1</text>
<text x="63.7" y="42.4" transform="rotate(-120 63.7 42.4)">(1</text>
<text x="37" y="57.1" transform="rotate(-90 37 57.1)">GNZZO</text>
<text x="40.6" y="56.3" transform="rotate(-90 40.6 56.3)">14000</text>
<text x="43.3" y="56.3" transform="rotate(-90 43.3 56.3)">13000</text>
<text x="69.4" y="55.2" transform="rotate(-90 69.4 55.2)">GKNEE</text>
<text x="73.4" y="54.8" transform="rotate(-90 73.4 54.8)">13000</text>
<text x="76.2" y="54.8" transform="rotate(-90 76.2 54.8)">12000</text>
<text x="70.3" y="65.6" transform="rotate(-120 70.3 65.6)">0</text>
<text x="77.1" y="64.3" transform="rotate(-120 77.1 64.3)">0 )</text>
<text x="45.1" y="70.9" transform="rotate(-88 45.1 70.9)">0</text>
<text x="45.1" y="69.3" transform="rotate(-88 45.1 69.3)">0</text>
<text x="45.2" y="67.8" transform="rotate(-88 45.2 67.8)">0</text>
<text x="71.1" y="66.9" transform="rotate(-120 71.1 66.9)">0</text>
<text x="71.8" y="68.2" transform="rotate(-120 71.8 68.2)">0</text>
<text x="72.6" y="69.6" transform="rotate(-120 72.6 69.6)">2</text>
<text x="73.4" y="70.9" transform="rotate(-120 73.4 70.9)">1</text>
<text x="78.3" y="66.3" transform="rotate(-120 78.3 66.3)">(2</text>
<text x="45" y="74" transform="rotate(-88 45 74)">1</text>
<text x="45" y="72.4" transform="rotate(-88 45 72.4)">3</text>
<text x="84.3" y="78.5" transform="rotate(-90 84.3 78.5)">EESSA</text>
<text x="87.9" y="82.8" transform="rotate(-90 87.9 82.8)">FL200 280K</text>
<text x="91" y="83.3" transform="rotate(-90 91 83.3)">17000</text>
<text x="52.5" y="90.1" transform="rotate(-90 52.5 90.1)">HUULL</text>
<text x="56.1" y="94.4" transform="rotate(-90 56.1 94.4)">FL200 280K</text>
<text x="59.1" y="94.9" transform="rotate(-90 59.1 94.9)">17000</text>
<text x="45.2" y="99.3" transform="rotate(-92 45.2 99.3)">0</text>
<text x="45.2" y="100.9" transform="rotate(-92 45.2 100.9)">0</text>
<text x="102.4" y="100.8" transform="rotate(-90 102.4 100.8)">NOTE: RADAR required.</text>
<text x="105.8" y="100.8" transform="rotate(-90 105.8 100.8)">NOTE: RNAV 1.</text>
<text x="109.3" y="100.8" transform="rotate(-90 109.3 100.8)">NOTE: Turbojet and turboprop aircraft only.</text>
<text x="112.8" y="100.8" transform="rotate(-90 112.8 100.8)">NOTE: SNAXX and EESSA transitions DME/DME/IRU or GPS required.</text>
<text x="116.2" y="100.8" transform="rotate(-90 116.2 100.8)">NOTE: CERNL and ELKEY transitions GPS required.</text>
<text x="119.7" y="100.8" transform="rotate(-90 119.7 100.8)">NOTE: Procedure is only for use when Los Angeles landing west.</text>
<text x="123.1" y="100.8" transform="rotate(-90 123.1 100.8)">NOTE: LAX arrivals expect Rwy 24R unless otherwise assigned by ATC.</text>
<text x="45.3" y="102.4" transform="rotate(-92 45.3 102.4)">0</text>
<text x="45.3" y="103.9" transform="rotate(-92 45.3 103.9)">3</text>
<text x="45.4" y="105.5" transform="rotate(-92 45.4 105.5)">1</text>
<text x="51.3" y="104" transform="rotate(-92 51.3 104)">(1</text>
<text x="37.1" y="117.2" transform="rotate(-90 37.1 117.2)">SERCO</text>
<text x="40.8" y="116.5" transform="rotate(-90 40.8 116.5)">FL210</text>
<text x="43.5" y="116.5" transform="rotate(-90 43.5 116.5)">FL190</text>
<text x="100.2" y="117.5" transform="rotate(-120 100.2 117.5)">0</text>
<text x="101" y="118.8" transform="rotate(-120 101 118.8)">0</text>
<text x="106.3" y="115.7" transform="rotate(-120 106.3 115.7)">1 )</text>
<text x="107.1" y="117" transform="rotate(-120 107.1 117)">4</text>
<text x="108.2" y="119" transform="rotate(-120 108.2 119)">(1</text>
<text x="54.8" y="122.7" transform="rotate(-103 54.8 122.7)">0</text>
<text x="55.2" y="124.2" transform="rotate(-103 55.2 124.2)">9</text>
<text x="58.2" y="123.9" transform="rotate(-103 58.2 123.9)">6 )</text>
<text x="101.8" y="120.1" transform="rotate(-120 101.8 120.1)">0</text>
<text x="102.5" y="121.5" transform="rotate(-120 102.5 121.5)">7</text>
<text x="103.3" y="122.8" transform="rotate(-120 103.3 122.8)">1</text>
<text x="56" y="127.9" transform="rotate(-103 56 127.9)">FL1</text>
<text x="58.7" y="126.1" transform="rotate(-103 58.7 126.1)">(1</text>
<text x="47.7" y="140.5" transform="rotate(-94 47.7 140.5)">0</text>
<text x="47.8" y="142" transform="rotate(-94 47.8 142)">9</text>
<text x="54" y="142.2" transform="rotate(-94 54 142.2)">3 )</text>
<text x="59.2" y="140.4" transform="rotate(-90 59.2 140.4)">GAASR</text>
<text x="48.1" y="145.8" transform="rotate(-94 48.1 145.8)">FL1</text>
<text x="54.2" y="144.5" transform="rotate(-94 54.2 144.5)">(3</text>
<text x="71.9" y="161.6" transform="rotate(-118 71.9 161.6)">3 )</text>
<text x="47.7" y="164.3" transform="rotate(-90 47.7 164.3)">SNAXX</text>
<text x="65.8" y="163.5" transform="rotate(-118 65.8 163.5)">0</text>
<text x="66.6" y="164.9" transform="rotate(-118 66.6 164.9)">9</text>
<text x="72.7" y="163" transform="rotate(-118 72.7 163)">0</text>
<text x="73.8" y="165" transform="rotate(-118 73.8 165)">(1</text>
<text x="125.6" y="164.6" transform="rotate(-90 125.6 164.6)">ELKEY</text>
<text x="68.4" y="168.2" transform="rotate(-118 68.4 168.2)">FL1</text>
<text x="87.9" y="192.8" transform="rotate(-90 87.9 192.8)">CERNL</text>
<text x="97.3" y="196.9">LOS ANGELES, CALIFORNIA</text>
</g>
<g font-size="1.7">
<text x="31.3" y="9.1">21168</text>
<text x="43.7" y="29.1" transform="rotate(-89 43.7 29.1)">2</text>
<text x="43.7" y="27.9" transform="rotate(-89 43.7 27.9)">5</text>
<text x="43.7" y="26.6" transform="rotate(-89 43.7 26.6)">9 °</text>
<text x="40.5" y="35.4" transform="rotate(-90 40.5 35.4)">10 NM</text>
<text x="62.5" y="32" transform="rotate(-90 62.5 32)">See following</text>
<text x="64.9" y="32" transform="rotate(-90 64.9 32)">page for</text>
<text x="67.4" y="32" transform="rotate(-90 67.4 32)">Arrival Routes.</text>
<text x="128.9" y="41.2" transform="rotate(-90 128.9 41.2)">NOTE: Chart not to scale.</text>
<text x="78.3" y="83.9" transform="rotate(-118 78.3 83.9)">6 °</text>
<text x="78.9" y="85" transform="rotate(-118 78.9 85)">2</text>
<text x="79.5" y="86.1" transform="rotate(-118 79.5 86.1)">2</text>
<text x="42.5" y="92" transform="rotate(-90 42.5 92)">255°</text>
<text x="77.7" y="94.8" transform="rotate(-90 77.7 94.8)">16 NM</text>
<text x="39.1" y="98.6" transform="rotate(-90 39.1 98.6)">16 NM</text>
<text x="9.8" y="191.9" transform="rotate(-90 9.8 191.9)">SOCAL APP CON</text>
<text x="12.4" y="191.9" transform="rotate(-90 12.4 191.9)">124.5 235.975</text>
<text x="15.1" y="191.9" transform="rotate(-90 15.1 191.9)">LAX D-ATIS ARR</text>
<text x="17.7" y="191.9" transform="rotate(-90 17.7 191.9)">133.8</text>
<text x="20.4" y="191.9" transform="rotate(-90 20.4 191.9)">HHR ATIS</text>
<text x="23" y="191.9" transform="rotate(-90 23 191.9)">118.4</text>
<text x="25.6" y="191.9" transform="rotate(-90 25.6 191.9)">LOS ANGELES TOWER</text>
<text x="28.3" y="191.9" transform="rotate(-90 28.3 191.9)">(N) 133.9 239.3</text>
<text x="30.9" y="191.9" transform="rotate(-90 30.9 191.9)">(S) 120.95 379.1</text>
<text x="33.6" y="191.9" transform="rotate(-90 33.6 191.9)">HAWTHORNE TOWER</text>
<text x="36.2" y="191.9" transform="rotate(-90 36.2 191.9)">121.1 257.8</text>
<text x="31.6" y="202.4">24MAY18</text>
</g>
</svg>
